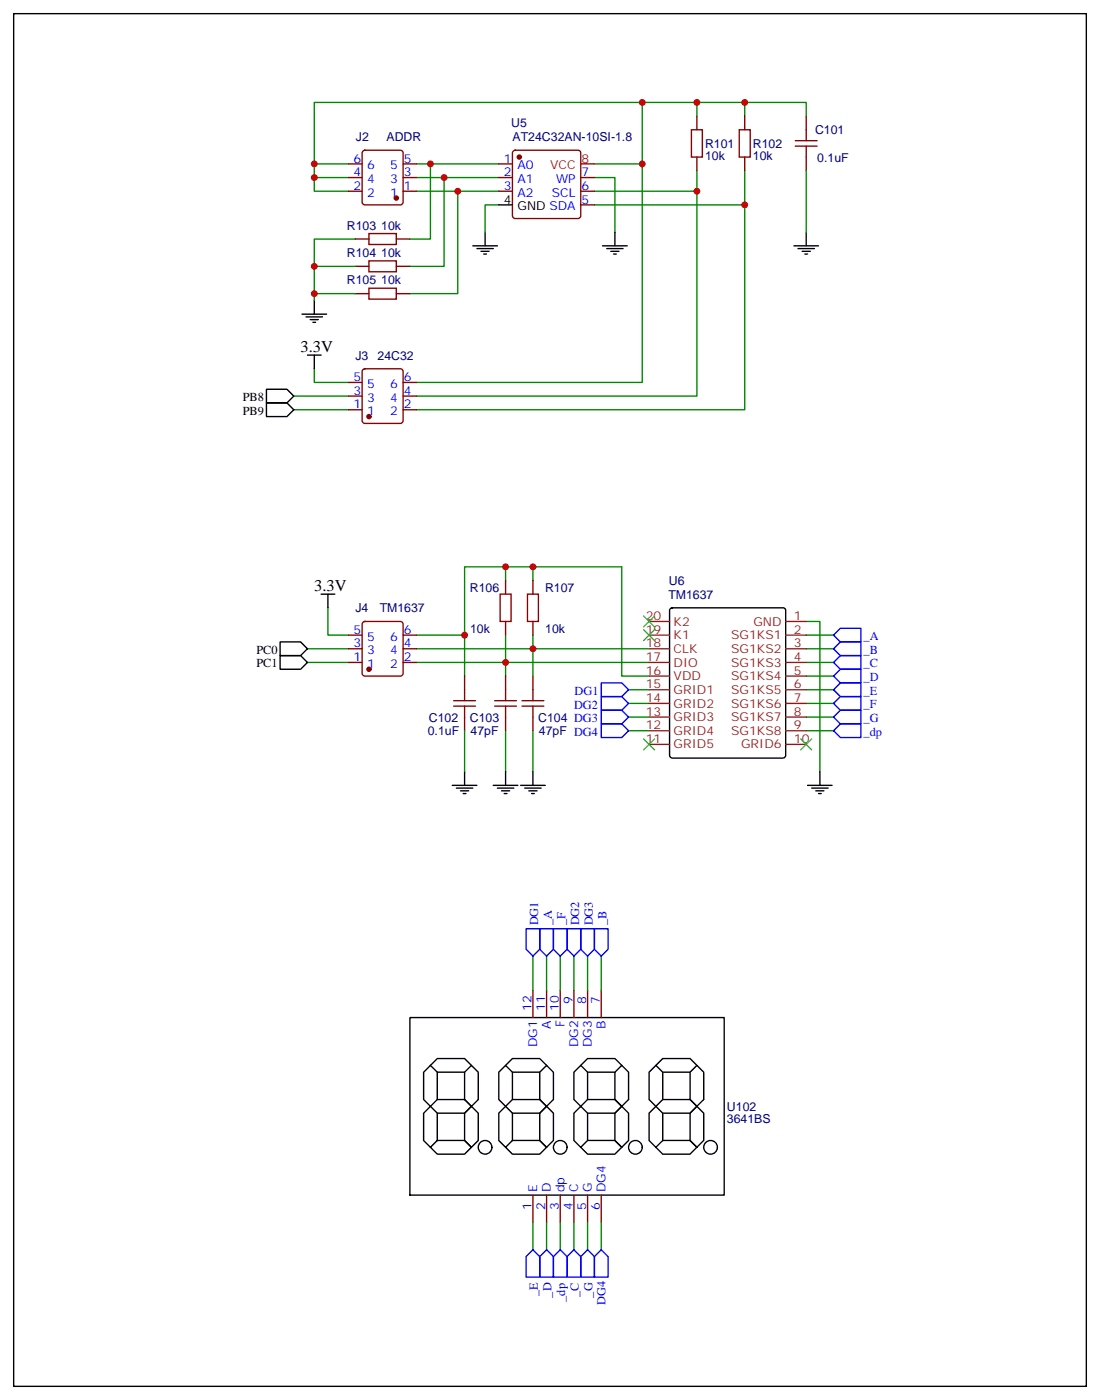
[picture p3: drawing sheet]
<svg xmlns="http://www.w3.org/2000/svg" width="284mm" height="362mm" viewBox="0 0 284 362" stroke-linecap="round" stroke-linejoin="round" font-family="sans-serif">
<g fill="none" stroke="#008700" stroke-width=".35">
<path d="M165.8 26.5v15.8M179.9 26.5v3.5M192.3 30v-3.5h15.8v3.5M192.3 26.5h-111.2v22.9h8.9M81.1 42.3h8.9M81.1 45.9h8.9M107.6 49.4h21.2M107.6 45.9h21.2M107.6 42.3h21.2M111.1 42.3v19.4h-5.3M114.7 45.9v22.9h-8.9M118.2 49.4v26.4h-12.4"/>
<path d="M128.8 52.9h-3.6v7.1M153.5 52.9h38.8v52.9h-84.7M153.5 49.4h26.4v52.9h-72.3M153.5 42.3h12.3v56.5h-58.2M153.5 45.9h5.2v14.1M179.9 44.1v5.3M192.3 44.1v8.8M208.1 44.1v15.9M91.7 75.8h-10.6v1.8M91.7 68.8h-10.6v7M91.7 61.7h-10.6v7.1M81.1 95.2v3.6h8.9"/>
<path d="M75.8 105.8h14.2M75.8 102.3h14.2M84.7 157v7h5.3M130.5 146.4h-10.6v17.6h-12.3M130.5 149.9v-3.5h30v28.2h7.1M137.6 146.4v3.5M79.4 171.1h10.6M79.4 167.6h10.6M107.6 171.1h60M107.6 167.6h60M119.9 164v10.6M130.5 164v10.6"/>
<path d="M137.6 164v10.6M162.3 178.2h5.3M208.1 160.5h3.6v38.8M208.1 171.1h7.1M208.1 167.6h7.1M208.1 178.2h7.1M208.1 174.6h7.1M208.1 164h7.1M119.9 188.7v10.6M130.5 188.7v10.6M137.6 188.7v10.6M162.3 188.7h5.3"/>
<path d="M162.3 185.2h5.3M162.3 181.7h5.3M208.1 188.7h7.1M208.1 185.2h7.1M208.1 181.7h7.1M137.6 246.9v8.9M141.1 246.9v8.9M144.6 246.9v8.9M148.2 246.9v8.9M151.7 246.9v8.9M155.2 246.9v8.9M137.6 315.7v7.1"/>
<path d="M141.1 315.7v7.1M144.6 315.7v7.1M148.2 315.7v7.1M151.7 315.7v7.1M155.2 315.7v7.1"/>
</g>
<g fill="none" stroke="#000" stroke-width=".35">
<path d="M3.5 3.5h277v354.6h-277zM125.2 60v3.5M128.8 52.9h3.5M158.7 60v3.5M208.1 60v3.5M81.1 77.6v3.5M122.1 63.5h6.3M123.1 64.2h4.3M124.2 64.9h2.1M124.9 65.6h.7M155.6 63.5h6.3M156.6 64.2h4.3"/>
<path d="M157.7 64.9h2.1M158.4 65.6h.7M205 63.5h6.3M206 64.2h4.3M207.1 64.9h2.1M207.8 65.6h.7M78 81.1h6.3M79 81.8h4.3M79.4 91.7h3.5M80.1 82.5h2.1M80.8 83.3h.7M81.1 91.7v3.5"/>
<path d="M68.8 104.1h5.3l1.7 1.7-1.7 1.8h-5.3zM68.8 100.5h5.3l1.7 1.8-1.7 1.8h-5.3zM82.9 153.5h3.5M84.7 153.5v3.5M173.1 157.2l.5-.2h28.5a.71 .71 0 0 1 .7 .7v37.4l-.2 .5-.5 .2h-28.5l-.5-.2-.2-.5v-37.4zM72.3 169.3h5.3l1.8 1.8-1.8 1.8h-5.3zM72.3 165.8h5.3l1.8 1.8-1.8 1.7h-5.3zM119.9 199.3v3.5M130.5 199.3v3.5M137.6 199.3v3.5M211.7 199.3v3.5M116.8 202.8h6.3"/>
<path d="M117.8 203.6h4.3M118.9 204.3h2.1M119.6 205h.7M127.4 202.8h6.3M128.4 203.6h4.2M129.5 204.3h2.1M130.2 205h.7M134.4 202.8h6.4M135.5 203.6h4.2M136.5 204.3h2.1M137.2 205h.7M208.5 202.8h6.3"/>
<path d="M209.5 203.6h4.3M210.6 204.3h2.1M211.3 205h.7M105.8 262.8h81.2v45.9h-81.2zM111.1 275.2l1.8-1.8h7l1.8 1.8M112.9 276.9h7M121.7 275.2l1.8 1.7v7.1l-1.8 1.7-1.8-1.7v-7.1zM130.5 275.2l1.8-1.8h7l1.8 1.8M132.3 276.9h7M139.3 276.9l1.8-1.7 1.8 1.7v7.1l-1.8 1.7-1.8-1.7zM149.9 275.2l1.8-1.8h7l1.8 1.8M151.7 276.9h7"/>
<path d="M158.7 276.9l1.8-1.7 1.8 1.7v7.1l-1.8 1.7-1.8-1.7zM169.3 275.2l1.8-1.8h7.1l1.7 1.8M171.1 276.9h7.1M179.9 275.2l1.8 1.7v7.1l-1.8 1.7-1.7-1.7v-7.1zM112.9 294.6h7l1.8 1.7-1.8 1.8h-7l-1.8-1.8 1.8-1.7v-7.1l-1.8-1.8-1.7 1.8v7.1l1.7 1.7M112.9 284v-7.1l-1.8-1.7-1.7 1.7v7.1l1.7 1.7 1.8-1.7h7l1.8 1.7-1.8 1.8h-7M119.9 287.5l1.8-1.8 1.8 1.8v7.1l-1.8 1.7-1.8-1.7zM132.3 294.6h7l1.8 1.7-1.8 1.8h-7l-1.8-1.8 1.8-1.7v-7.1l-1.8-1.8-1.7 1.8v7.1l1.7 1.7M132.3 284v-7.1l-1.8-1.7-1.7 1.7v7.1l1.7 1.7 1.8-1.7h7l1.8 1.7-1.8 1.8h-7M141.1 285.7l1.8 1.8v7.1l-1.8 1.7-1.8-1.7v-7.1zM151.7 294.6h7l1.8 1.7-1.8 1.8h-7l-1.8-1.8 1.8-1.7v-7.1l-1.8-1.8-1.7 1.8v7.1l1.7 1.7M151.7 284v-7.1l-1.8-1.7-1.7 1.7v7.1l1.7 1.7 1.8-1.7h7l1.8 1.7-1.8 1.8h-7"/>
<path d="M158.7 287.5l1.8-1.8 1.8 1.8v7.1l-1.8 1.7-1.8-1.7zM171.1 294.6h7.1l1.7 1.7-1.7 1.8h-7.1l-1.8-1.8 1.8-1.7v-7.1l-1.8-1.8-1.7 1.8v7.1l1.7 1.7M171.1 284v-7.1l-1.8-1.7-1.7 1.7v7.1l1.7 1.7 1.8-1.7h7.1l1.7 1.7-1.7 1.8h-7.1M178.2 287.5l1.7-1.8 1.8 1.8v7.1l-1.8 1.7-1.7-1.7z"/>
<circle cx="125.2" cy="296.3" r="1.76"/>
<circle cx="144.6" cy="296.3" r="1.76"/>
<circle cx="164" cy="296.3" r="1.76"/>
<circle cx="183.4" cy="296.3" r="1.76"/>
</g>
<g fill="none" stroke="#870000" stroke-width=".35">
<path d="M93.7 39l.5-.2h9.2a.71 .71 0 0 1 .7 .7l-.1 13-.6 .4h-9.2l-.5-.2-.2-.5v-12.7zM132.5 39l.5-.2h16.2a.71 .71 0 0 1 .7 .7v16.2l-.2 .5-.5 .2h-16.2l-.5-.2-.2-.5v-16.2zM178.5 33.5h2.8v7.1h-2.8zM179.9 30v3.5M190.9 33.5h2.8v7.1h-2.8zM192.3 30v3.5M205.3 36.3h5.7M205.3 37.7h5.7M208.1 30v6.3M208.1 37.7v6.4M90 42.3h3.5M90 45.9h3.5"/>
<path d="M90 49.4h3.5M104.1 42.3h3.5M104.1 45.9h3.5M104.1 49.4h3.5M128.8 42.3h3.5M128.8 45.9h3.5M128.8 49.4h3.5M149.9 45.9h3.6M149.9 49.4h3.6M149.9 52.9h3.6M179.9 40.6v3.5M192.3 40.6v3.5"/>
<path d="M91.7 61.7h3.5M91.7 68.8h3.5M91.7 75.8h3.5M95.2 60.3h7.1v2.8h-7.1zM95.2 67.4h7.1v2.8h-7.1zM95.2 74.4h7.1v2.9h-7.1zM102.3 61.7h3.5M102.3 68.8h3.5M102.3 75.8h3.5M90 98.8h3.5M93.7 95.5l.5-.3h9.2a.71 .71 0 0 1 .7 .8l-.1 12.9-.6 .5h-9.2l-.5-.3-.2-.4v-12.7zM104.1 98.8h3.5"/>
<path d="M90 105.8h3.5M90 102.3h3.5M104.1 105.8h3.5M104.1 102.3h3.5M129.1 153.5h2.8v7h-2.8zM130.5 149.9v3.6M136.2 153.5h2.8v7h-2.8zM137.6 149.9v3.6M90 171.1h3.5M90 164h3.5M90 167.6h3.5M93.7 160.7l.5-.2h9.2a.71 .71 0 0 1 .7 .7l-.1 13-.6 .4h-9.2l-.5-.2-.2-.5v-12.7z"/>
<path d="M104.1 171.1h3.5M104.1 164h3.5M104.1 167.6h3.5M119.9 174.6v6.4M130.5 160.5v3.5M130.5 174.6v6.4M137.6 160.5v3.5M137.6 174.6v6.4M117.1 181h5.7M117.1 182.4h5.7M119.9 182.4v6.3M127.7 181h5.6"/>
<path d="M127.7 182.4h5.6M130.5 182.4v6.3M134.8 181h5.6M134.8 182.4h5.6M137.6 182.4v6.3M137.6 255.8v7M141.1 255.8v7M144.6 255.8v7M148.2 255.8v7M151.7 255.8v7M155.2 255.8v7M137.6 308.7v7"/>
<path d="M141.1 308.7v7M144.6 308.7v7M148.2 308.7v7M151.7 308.7v7M155.2 308.7v7"/>
</g>
<g fill="none" stroke="#00f" stroke-width=".35">
<path d="M155.2 179.9h5.3l1.8 1.8-1.8 1.7h-5.3zM155.2 176.4h5.3l1.8 1.8-1.8 1.7h-5.3zM217 179.9h5.2v3.5h-5.2l-1.8-1.7zM217 176.4h5.2v3.5h-5.2l-1.8-1.7zM217 172.9h5.2v3.5h-5.2l-1.8-1.8zM217 169.3h5.2v3.6h-5.2l-1.8-1.8zM217 165.8h5.2v3.5h-5.2l-1.8-1.7zM217 162.3h5.2v3.5h-5.2l-1.8-1.8zM155.2 187h5.3l1.8 1.7-1.8 1.8h-5.3zM155.2 183.4h5.3l1.8 1.8-1.8 1.8h-5.3zM217 187h5.2v3.5h-5.2l-1.8-1.8zM217 183.4h5.2v3.6h-5.2l-1.8-1.8z"/>
<path d="M135.8 239.9h3.5v5.3l-1.7 1.7-1.8-1.7zM139.3 239.9h3.6v5.3l-1.8 1.7-1.8-1.7zM142.9 239.9h3.5v5.3l-1.8 1.7-1.7-1.7zM146.4 239.9h3.5v5.3l-1.7 1.7-1.8-1.7zM149.9 239.9h3.6v5.3l-1.8 1.7-1.8-1.7zM153.5 239.9h3.5v5.3l-1.8 1.7-1.7-1.7zM135.8 324.6l1.8-1.8 1.7 1.8v5.2h-3.5zM141.1 322.8l1.8 1.8v5.2h-3.6v-5.2zM142.9 324.6l1.7-1.8 1.8 1.8v5.2h-3.5zM148.2 322.8l1.7 1.8v5.2h-3.5v-5.2zM149.9 324.6l1.8-1.8 1.8 1.8v5.2h-3.6zM155.2 322.8l1.8 1.8v5.2h-3.5v-5.2z"/>
</g>
<g fill="none" stroke="#8c2424" stroke-width=".35">
<path d="M167.6 160.5h5.3M167.6 164h5.3M167.6 167.6h5.3M167.6 171.1h5.3M167.6 174.6h5.3M167.6 178.2h5.3M202.8 160.5h5.3M202.8 164h5.3M202.8 167.6h5.3M202.8 171.1h5.3M202.8 174.6h5.3M202.8 178.2h5.3"/>
<path d="M167.6 181.7h5.3M167.6 185.2h5.3M167.6 188.7h5.3M167.6 192.3h5.3M202.8 181.7h5.3M202.8 185.2h5.3M202.8 188.7h5.3M202.8 192.3h5.3"/>
</g>
<g fill="#870000" stroke="#870000" stroke-width=".35">
<circle cx="134.1" cy="40.6" r=".53"/>
<circle cx="102.3" cy="51.2" r=".53"/>
<circle cx="95.2" cy="107.6" r=".53"/>
<circle cx="95.2" cy="172.9" r=".53"/>
</g>
<path d="M149.9 42.3h3.6" fill="none" stroke="#f00" stroke-width=".35"/>
<path d="M166.2 159.1l2.8 2.8M169 159.1l-2.8 2.8M166.2 162.6l2.8 2.9M169 162.6l-2.8 2.9M166.2 190.9l2.8 2.8M169 190.9l-2.8 2.8M206.7 190.9l2.8 2.8M209.5 190.9l-2.8 2.8" fill="none" stroke="#3c3" stroke-width=".35"/>
<g fill="#c00">
<circle cx="81.1" cy="45.9" r=".88"/>
<circle cx="81.1" cy="42.3" r=".88"/>
<circle cx="179.9" cy="49.4" r=".88"/>
<circle cx="192.3" cy="52.9" r=".88"/>
<circle cx="137.6" cy="167.6" r=".88"/>
<circle cx="130.5" cy="171.1" r=".88"/>
<circle cx="137.6" cy="146.4" r=".88"/>
<circle cx="179.9" cy="26.5" r=".88"/>
<circle cx="165.8" cy="26.5" r=".88"/>
<circle cx="165.8" cy="42.3" r=".88"/>
<circle cx="130.5" cy="146.4" r=".88"/>
<circle cx="119.9" cy="164" r=".88"/>
<circle cx="192.3" cy="26.5" r=".88"/>
<circle cx="111.1" cy="42.3" r=".88"/>
<circle cx="81.1" cy="75.8" r=".88"/>
<circle cx="81.1" cy="68.8" r=".88"/>
<circle cx="114.7" cy="45.9" r=".88"/>
<circle cx="118.2" cy="49.4" r=".88"/>
</g>
<g font-size="4.2">
<text x="77.6" y="91">3.3V</text>
<text x="81.1" y="152.8">3.3V</text>
</g>
<g font-size="3.2" fill="#000080">
<text x="132" y="32.9">U5</text>
<text x="210.4" y="34.7">C101</text>
<text x="91.9" y="36.4">J2</text>
<text x="99.8" y="36.4">ADDR</text>
<text x="132.3" y="36.4">AT24C32AN-10SI-1.8</text>
<text x="182" y="41.4">10k</text>
<text x="182" y="38.2">R101</text>
<text x="194.4" y="41.4">10k</text>
<text x="194.4" y="38.2">R102</text>
<text x="211" y="41.7">0.1uF</text>
<text x="89.6" y="59.4">R103</text>
<text x="98.4" y="59.4">10k</text>
<text x="89.6" y="66.4">R104</text>
<text x="98.4" y="66.4">10k</text>
<text x="89.6" y="73.5">R105</text>
<text x="98.4" y="73.5">10k</text>
<text x="91.8" y="92.9">J3</text>
<text x="97.5" y="92.9">24C32</text>
<text x="121.3" y="152.8">R106</text>
<text x="140.7" y="152.8">R107</text>
<text x="172.6" y="154.7">TM1637</text>
<text x="172.7" y="151.1">U6</text>
<text x="91.8" y="158.1">J4</text>
<text x="98" y="158.1">TM1637</text>
<text x="121.4" y="163.4">10k</text>
<text x="140.8" y="163.4">10k</text>
<text x="110.4" y="189.9">0.1uF</text>
<text x="110.7" y="186.4">C102</text>
<text x="121.3" y="186.4">C103</text>
<text x="121.5" y="189.9">47pF</text>
<text x="138.9" y="186.4">C104 DG3</text>
<text x="139.1" y="189.9">47pF DG4</text>
<text x="187.7" y="287">U102</text>
<text x="187.7" y="290.1">3641BS</text>
</g>
<g font-size="3.2" fill="#00f">
<text x="91.3" y="42">6</text>
<text x="104.2" y="42">5</text>
<text x="130.1" y="42">1</text>
<text x="91.3" y="45.5">4</text>
<text x="94.8" y="43.7">6</text>
<text x="94.8" y="47.3">4</text>
<text x="100.7" y="47.3">3</text>
<text x="100.7" y="43.7">5</text>
<text x="104.2" y="45.5">3</text>
<text x="130.1" y="45.5">2</text>
<text x="133.6" y="43.7">A0</text>
<text x="133.6" y="47.3">A1</text>
<text x="143.6" y="47.3">WP</text>
<text x="150.1" y="45.5">7</text>
<text x="91.3" y="49">2</text>
<text x="94.8" y="50.8">2</text>
<text x="100.7" y="50.8">1</text>
<text x="104.2" y="49">1</text>
<text x="130.1" y="49">3</text>
<text x="133.6" y="50.8">A2</text>
<text x="142.5" y="50.8">SCL</text>
<text x="150.1" y="52.6">5</text>
<text x="150.1" y="49">6</text>
<text x="91.3" y="102">3</text>
<text x="91.3" y="98.4">5</text>
<text x="94.8" y="100.2">5</text>
<text x="100.7" y="100.2">6</text>
<text x="104.2" y="98.4">6</text>
<text x="104.2" y="102">4</text>
<text x="91.3" y="105.5">1</text>
<text x="94.8" y="107.2">1</text>
<text x="94.8" y="103.7">3</text>
<text x="100.7" y="103.7">4</text>
<text x="100.7" y="107.2">2</text>
<text x="104.2" y="105.5">2</text>
<text x="91.3" y="167.2">3</text>
<text x="91.3" y="163.7">5</text>
<text x="94.8" y="165.5">5</text>
<text x="100.7" y="165.5">6</text>
<text x="104.2" y="163.7">6</text>
<text x="104.2" y="167.2">4</text>
<text x="223" y="165.3">_A</text>
<text x="91.3" y="170.7">1</text>
<text x="94.8" y="172.5">1</text>
<text x="94.8" y="169">3</text>
<text x="100.7" y="169">4</text>
<text x="100.7" y="172.5">2</text>
<text x="104.2" y="170.7">2</text>
<text x="223" y="172.4">_C</text>
<text x="223" y="168.8">_B</text>
<text x="148.4" y="179.4">DG1</text>
<text x="223" y="179.4">_E</text>
<text x="223" y="175.9">_D</text>
<text x="148.2" y="183">DG2</text>
<text x="223" y="183">_F</text>
<text x="223" y="190">_dp</text>
<text x="223" y="186.5">_G</text>
<text x="139" y="239" transform="rotate(-90 139 239)">DG1</text>
<text x="142.5" y="239" transform="rotate(-90 142.5 239)">_A</text>
<text x="146" y="239" transform="rotate(-90 146 239)">_F</text>
<text x="149.5" y="239" transform="rotate(-90 149.5 239)">DG2</text>
<text x="153.1" y="239" transform="rotate(-90 153.1 239)">DG3</text>
<text x="156.6" y="239" transform="rotate(-90 156.6 239)">_B</text>
<text x="137.2" y="261.1" transform="rotate(-90 137.2 261.1)">12</text>
<text x="140.8" y="261.1" transform="rotate(-90 140.8 261.1)">11</text>
<text x="144.3" y="261.1" transform="rotate(-90 144.3 261.1)">10</text>
<text x="147.8" y="259.3" transform="rotate(-90 147.8 259.3)">9</text>
<text x="151.3" y="259.3" transform="rotate(-90 151.3 259.3)">8</text>
<text x="154.9" y="259.3" transform="rotate(-90 154.9 259.3)">7</text>
<text x="142.2" y="265.7" transform="rotate(-90 142.2 265.7)">A</text>
<text x="145.7" y="265.3" transform="rotate(-90 145.7 265.3)">F</text>
<text x="156.3" y="265.7" transform="rotate(-90 156.3 265.7)">B</text>
<text x="138.6" y="270.4" transform="rotate(-90 138.6 270.4)">DG1</text>
<text x="149.2" y="270.4" transform="rotate(-90 149.2 270.4)">DG2</text>
<text x="152.8" y="270.4" transform="rotate(-90 152.8 270.4)">DG3</text>
<text x="138.6" y="308" transform="rotate(-90 138.6 308)">E</text>
<text x="142.2" y="308" transform="rotate(-90 142.2 308)">D</text>
<text x="145.7" y="308" transform="rotate(-90 145.7 308)">dp</text>
<text x="149.2" y="308" transform="rotate(-90 149.2 308)">C</text>
<text x="152.8" y="308" transform="rotate(-90 152.8 308)">G</text>
<text x="156.3" y="308" transform="rotate(-90 156.3 308)">DG4</text>
<text x="137.2" y="312.5" transform="rotate(-90 137.2 312.5)">1</text>
<text x="140.8" y="312.5" transform="rotate(-90 140.8 312.5)">2</text>
<text x="144.3" y="312.5" transform="rotate(-90 144.3 312.5)">3</text>
<text x="147.8" y="312.5" transform="rotate(-90 147.8 312.5)">4</text>
<text x="151.3" y="312.5" transform="rotate(-90 151.3 312.5)">5</text>
<text x="154.9" y="312.5" transform="rotate(-90 154.9 312.5)">6</text>
<text x="138.8" y="334.7" transform="rotate(-90 138.8 334.7)">_E</text>
<text x="142.4" y="335.2" transform="rotate(-90 142.4 335.2)">_D</text>
<text x="149.4" y="334.9" transform="rotate(-90 149.4 334.9)">_C</text>
<text x="153" y="335.1" transform="rotate(-90 153 335.1)">_G</text>
<text x="145.9" y="336.2" transform="rotate(-90 145.9 336.2)">_dp</text>
<text x="156.3" y="337" transform="rotate(-90 156.3 337)">DG4</text>
</g>
<g font-size="3.2" fill="#f00">
<text x="150.1" y="42">8</text>
<text x="142" y="43.7">VCC</text>
</g>
<g font-size="3.2">
<text x="130.1" y="52.6">4</text>
<text x="133.6" y="54.3">GND SDA</text>
<text x="62.7" y="107.1">PB9</text>
<text x="62.7" y="103.6">PB8</text>
<text x="66.2" y="172.3">PC1</text>
<text x="66.2" y="168.8">PC0</text>
</g>
<g font-size="3.2" fill="#8d2323">
<text x="166.7" y="160.2">20</text>
<text x="173.9" y="161.6">K2</text>
<text x="194.5" y="161.6">GND</text>
<text x="205" y="160.2">1</text>
<text x="166.7" y="167.2">18</text>
<text x="166.7" y="163.7">19</text>
<text x="173.9" y="165.1">K1</text>
<text x="188.8" y="165.1">SG1KS1</text>
<text x="205" y="163.7">2</text>
<text x="205" y="167.2">3</text>
<text x="166.7" y="170.7">17</text>
<text x="173.9" y="172.2">DIO</text>
<text x="173.9" y="168.6">CLK</text>
<text x="188.8" y="168.6">SG1KS2</text>
<text x="188.8" y="172.2">SG1KS3</text>
<text x="205" y="170.7">4</text>
<text x="166.7" y="177.8">15</text>
<text x="166.7" y="174.3">16</text>
<text x="173.9" y="179.2">GRID1</text>
<text x="173.9" y="175.7">VDD</text>
<text x="188.8" y="175.7">SG1KS4</text>
<text x="188.8" y="179.2">SG1KS5</text>
<text x="205" y="174.3">5</text>
<text x="205" y="177.8">6</text>
<text x="166.7" y="184.9">13</text>
<text x="166.7" y="181.3">14</text>
<text x="173.9" y="182.7">GRID2</text>
<text x="188.8" y="182.7">SG1KS6</text>
<text x="205" y="181.3">7</text>
<text x="205" y="184.9">8</text>
<text x="166.7" y="191.9">11</text>
<text x="166.7" y="188.4">12</text>
<text x="173.9" y="189.8">GRID4</text>
<text x="173.9" y="186.3">GRID3</text>
<text x="188.8" y="186.3">SG1KS7</text>
<text x="188.8" y="189.8">SG1KS8</text>
<text x="205" y="188.4">9</text>
<text x="205" y="191.9">10</text>
<text x="173.9" y="193.3">GRID5</text>
<text x="191.3" y="193.3">GRID6</text>
</g>
</svg>
